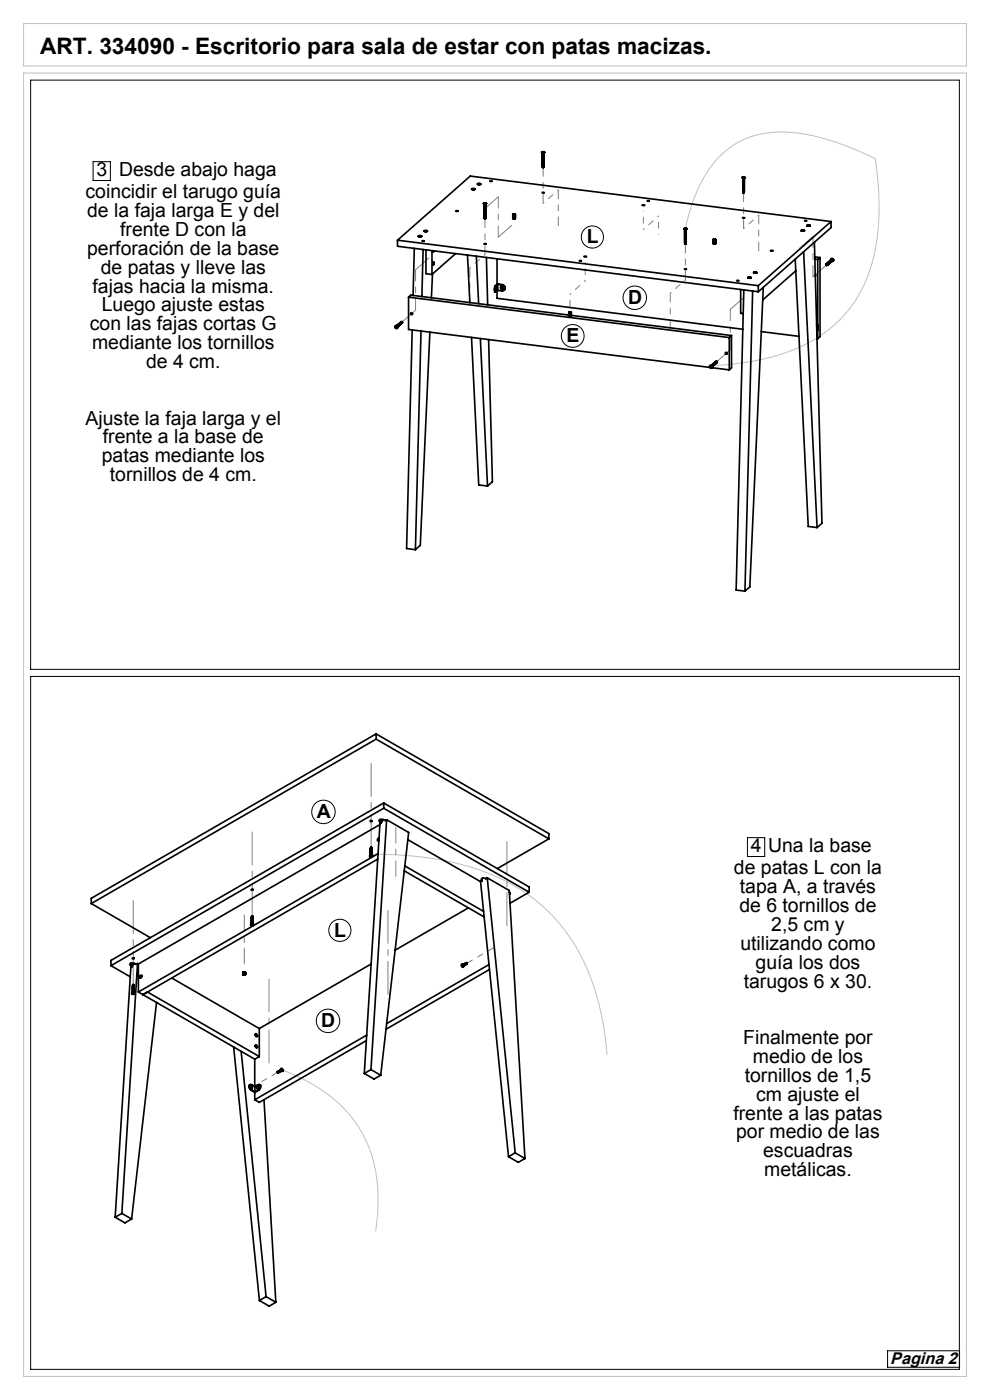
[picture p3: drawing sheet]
<svg xmlns="http://www.w3.org/2000/svg" width="210mm" height="297mm" viewBox="0 0 210 297" stroke-linecap="round" stroke-linejoin="round" font-family="sans-serif">
<path d="M5 15.5h200v276.5h-200zM5 5h200v9h-200zM145.4 48.6a31.8 31.8 0 0 1 6.8-15 18.1 18.1 0 0 1 15.6-5.5 50.1 50.1 0 0 1 17.9 5.6 51.8 51.8 0 0 1-1.1 23.4 27 27 0 0 1-17.3 17.5 54.1 54.1 0 0 1-16.4 3M78.8 181.2a62 62 0 0 1 28.4 5.7 37.4 37.4 0 0 1 19.2 23.9l1.5 6.2 .9 6.8M59.7 226.9a31.8 31.8 0 0 1 16.4 12.3 30.4 30.4 0 0 1 3.8 20.1l-.2 1.9" fill="none" stroke="#c0c0c0" stroke-width=".21"/>
<g fill="none" stroke="#000" stroke-width=".21">
<path d="M6.5 17h197v125h-197zM19.7 34.3h3.7v4h-3.7zM6.5 143.5h197v147h-197zM158.5 177.7h3.7v4h-3.7zM188.3 286.6h15.2v3.5h-15.2z"/>
<circle cx="125.7" cy="50.3" r="2.35"/>
<circle cx="121.5" cy="71.3" r="2.42"/>
<circle cx="134.7" cy="63.2" r="2.49"/>
<circle cx="68.6" cy="172.2" r="2.49"/>
<circle cx="72.1" cy="197.4" r="2.35"/>
<circle cx="69.6" cy="216.6" r="2.49"/>
</g>
<path d="M115.2 35.5v7.6M99.7 56.8v7.6M102.9 46.4v7.6M118.4 40.3v7.6M145.4 51.8v7.6M157.7 40.9v7.6M160.9 45.7v7.5M142.2 62.2v7.6" fill="none" stroke="#808080" stroke-width=".21" stroke-dasharray="15.2 1.3 1.3 1.3" stroke-dashoffset="13.4"/>
<path d="M102.9 54l-3.2 2.8M115.2 43.1l3.2-2.8M139.7 45.8l-3.2 2.9M145.4 59.4l-3.2 2.8M157.7 48.5l3.2-2.8M120.9 62.4l3.2-2.8" fill="none" stroke="#808080" stroke-width=".21" stroke-dasharray="15.2 1.3 1.3 1.3" stroke-dashoffset="15"/>
<path d="M88.1 57.2l2.9-2.5M105.7 41.8l-2.8 2.5M108.5 47.8l-2.8 2.5M172.5 50.2l-2.9 2.5M175.3 56.2l-2.8 2.5M85.3 68.3l2.8-2.5M152.1 76.7l2.8-2.5M154.9 65.6l2.8-2.5" fill="none" stroke="#808080" stroke-width=".21" stroke-dasharray="15.2 1.3 1.3 1.3"/>
<path d="M105.7 50.3v-8.5M172.5 58.7v-8.5M88.1 65.8v-8.6M154.9 74.2v-8.6" fill="none" stroke="#808080" stroke-width=".21" stroke-dasharray="15.2 1.3 1.3 1.3" stroke-dashoffset="12.9"/>
<path d="M124.1 59.6v-3.9M136.5 48.7v-3.9M139.7 49.7v-3.9M120.9 66.3v-3.9" fill="none" stroke="#808080" stroke-width=".21" stroke-dasharray="15.2 1.3 1.3 1.3" stroke-dashoffset="15.2"/>
<path d="M78.7 179.8v-17.9M53.5 194.3v-17.8M107.5 196.4v-17.8M28.3 208.9v-17.8M82.3 210.9v-17.8M57.1 225.5v-17.8" fill="none" stroke="#808080" stroke-width=".21" stroke-dasharray="15.2 1.3 1.3 1.3" stroke-dashoffset="8.2"/>
<path d="M99 204.3l5.7-3.2M58.9 227.5l-5.7 3.3" fill="none" stroke="#808080" stroke-width=".21" stroke-dasharray="15.2 1.3 1.3 1.3" stroke-dashoffset="13.9"/>
<path d="M84 185.9v-10.4M51.8 204.5v-10.4" fill="none" stroke="#808080" stroke-width=".21" stroke-dasharray="15.2 1.3 1.3 1.3" stroke-dashoffset="11.9"/>
<g fill="none" stroke="#000" stroke-width=".35">
<path d="M101.3 39l.4-.1 .3 .2-.5 .1zM101.3 39h.7l-.5 .2zM101.5 39v.1M101.7 39h.1h-.3M101.7 39h-.2M101.7 39v.1M103.9 38.4h.5zM114.9 32.3l.4-.1 .3 .1-.4 .1zM114.9 32.3l.3 .2 .4-.2M115 32.2l.2 .1M115 32.2v.1M115 32.5l.1 .1"/>
<path d="M115 34.8h.1M115 34.3h.1M115 33.7l.1 .1M115 35.5h.1M115 32.7h.1M115 34.2h.1M115.1 33.2v.1M115.1 33.9h.1M115.1 34.1h.1M115.1 33.4h.1M115.1 34.6h.1M115.1 32.9h.1"/>
<path d="M115.1 35.1h.1M115.1 32.6v.1M115.1 32.7v.1M115.1 32.9v.1M115.1 33.1v.1M115.1 33.3h.1M115.1 33.4v.1M115.1 33.6v.1M115.1 33.8v.1M115.1 33.9v.1M115.1 34.1v.1M115.1 34.3v.1"/>
<path d="M115.1 34.5h.1M115.1 34.6v.1M115.1 34.8v.1M115.1 35v.1M115.1 35.1v.1M115.1 35.3v.1M115.1 35.4h-.1M115.1 35.2v.1M115.1 34.9h-.1M115.1 34.5l-.1 .1M115.1 34.4h-.1M115.1 34.2h-.1"/>
<path d="M115.1 34l-.1 .1M115.1 33.9h-.1M115.1 33.7h-.1M115.1 33.5h-.1M115.1 33.2h-.1M115.1 33h-.1M115.1 32.7h-.1M115.1 35.5h.2zM115.1 32.6h.1M115.2 32.3v.1M115.2 32.6h-.1M115.3 32.2v.1"/>
<path d="M115.3 32.2l-.1 .1M115.3 32.3h-.1M115.3 32.3h.1M115.3 32.3h.1h-.2M115.3 34.9l-.2 .1M115.3 34.4l-.2 .1M115.3 32.7h-.2M115.3 33.9h-.2M115.3 33.4h-.2M115.3 33.7l-.2 .1M115.3 32.9h-.2M115.3 34.2l-.2 .1"/>
<path d="M115.3 34.9l.1 .2h-.3M115.3 34.4v.2h-.2M115.3 32.7l.1 .1h-.3M115.3 33.9v.2h-.2M115.3 33.6v.1h-.3M115.3 33.1l.1 .1h-.3M115.3 35.1h-.2M115.3 35.3v.1h-.2M115.3 32.5v.2h-.2M115.3 33.2l.1 .2-.3-.1M115.3 33.4l.1 .1-.3 .1M115.3 34.1l.1 .1-.4 .1"/>
<path d="M115.3 34.6l.1 .1h-.3M115.3 34.8l-.2 .1M115.3 33.4l-.2 .1M115.3 33.3h-.2M115.3 35.1l.1 .1-.4 .1M115.3 34.8l.1 .1-.3 .1M115.3 34.1l-.2 .1M115.3 34.6h-.2M115.3 32.9l.1 .1-.3 .1M115.3 33.7l.1 .2h-.4M115.3 32.6l-.2 .1M115.3 35.3h-.2"/>
<path d="M115.3 34.3l.1 .1-.3 .1M115.3 34.1h-.2M115.3 34.8h-.2M115.3 35.3l-.2 .1M115.3 35.1l-.2 .1M115.3 34.9l-.2 .2M115.3 34.6l-.2 .1M115.3 34.2l-.2 .2M115.3 33.9l-.2 .1M115.3 33.7l-.2 .2M115.3 33.6l-.2 .1M115.3 33l-.2 .2"/>
<path d="M115.3 32.9l-.2 .1M115.3 32.7l-.2 .1M115.3 32.5v.1M115.3 33.4h.1M115.3 34.1h.1M115.3 33l-.2 .1M115.3 33.6h-.2M157.4 37.6l.4-.1 .3 .2-.5 .1zM157.4 37.7l.3 .2 .4-.2M157.5 37.6l.2 .1M157.5 37.6h.1M157.6 39.9h.3z"/>
<path d="M157.6 37.9h.1M157.6 39.6h.1M157.6 39.1h.1M157.6 38.6h.1M157.6 38.4h.1M157.6 39.8h.1M157.6 38.9v.1M157.6 39.3h.1M157.6 39.4v.1M157.6 38.8h.1M157.6 40h.1M157.6 38.2v.1"/>
<path d="M157.6 38.9h.1M157.6 38.2h.1M157.6 37.9v.1M157.6 38.1v.1M157.6 38.3v.1M157.6 38.4v.1M157.6 38.6v.1M157.6 38.8v.1M157.6 39h.1M157.6 39.1v.1M157.6 39.3v.1M157.6 39.5v.1"/>
<path d="M157.6 39.6v.1M157.6 39.8v.1M157.6 40v.1M157.6 39.7v.1M157.6 39v.1M157.6 38.5v.1M157.6 38h.1M157.7 37.9h.1M157.7 37.9h-.1M157.8 37.7h-.1M157.8 37.6v.1M157.8 37.6l-.1 .1"/>
<path d="M157.8 37.7h.1M157.8 37.6l.2 .1zM157.8 39.8h-.2M157.8 38.1h-.2M157.8 39.3h-.2M157.8 38.7l-.2 .1M157.8 39.1h-.2M157.8 38.2l-.2 .1M157.8 39.6h-.2M157.8 39.3l.1 .1h-.3M157.8 37.9l.1 .1-.3 .1M157.8 38.9l.1 .1-.3 .1"/>
<path d="M157.8 38.4l.1 .1-.3 .1M157.8 38.1l.1 .1h-.3M157.8 39.4l.1 .2h-.3M157.8 38.6l.1 .1h-.3M157.8 38.8l.1 .1h-.3M157.8 40l.1 .1h-.3M157.8 38.8l-.2 .1M157.8 38.6l-.2 .1M157.8 39.5l-.2 .1M157.8 39.1l.1 .1h-.3M157.8 39.9l-.2 .1M157.8 37.9l-.2 .1"/>
<path d="M157.8 38.2l.1 .2h-.3M157.8 39.6l.1 .1-.3 .1M157.8 38.6h-.2M157.8 39.4l-.2 .1M157.8 39.9l-.2 .2M157.8 39.6l-.2 .1M157.8 39.3l-.2 .1M157.8 39.1l-.2 .1M157.8 38.9l-.2 .1M157.8 38.4l-.2 .1M157.8 38.2l-.2 .2M157.8 38.1l-.2 .1"/>
<path d="M157.8 37.9h.1M157.8 38.7v.1M157.8 39.4v.1M157.8 38.4h-.2M84.3 51v1.2l76.6 9.7M84.3 51l76.6 9.6M87.9 52.7l-.3 10M88.7 50.1l.4-.1 .3 .1-.3 .1zM88.7 50.1l.5-.1 .2 .1-.4 .1zM88.7 50.1v.1M89 50.1h.1M89.1 50.1h.1h-.2"/>
<path d="M89.1 50.1h-.1M89.1 50.1h.1M89.4 50.1v.1M89.5 51.1h.5zM89.8 52.9l-.3 10M89.9 49l.5-.1 .3 .1-.4 .1zM90 49l.4-.1 .3 .1-.4 .1zM90 49.1h.1M90.2 49v.1M90.4 53v5.1l1.2 .1M90.4 49v.1M90.4 49h.1h-.3"/>
<path d="M90.4 49h-.2M90.6 49.1h.1M91.6 53.2v5M91.7 58.1l-.2 5.1M91.8 53.2l.1 .3 .2-.3M91.9 53.2v.2M91.9 53.2v.2l.1-.2M91.9 55.9h.1M91.9 55.8h.1M92 55.7l-.1 .4zM92 55.5l.1 .4-.2 .3-.1-.3zM92 55.7l-.1 .2"/>
<path d="M92 55.9l-.1 .2M92 53.3l-.1 .1M92 56.1h-.1M92 55.7h-.1M92 55.9h-.1M92 55.9h.1M96.7 53.8l-5.1 4.4M96.7 44.7l.5 .1-.3 .1zM99.2 54.1l.5 10.1M100 40.1l.4-.1 .4 .1-.5 .1zM100.1 40.1h.7l-.5 .1zM100.3 40.1v.1"/>
<path d="M100.5 40.1h.1h-.3M100.5 40.1h-.2M100.5 40.1v.1M101 54.4l.5 10M102.5 43.2l.5 .2M102.5 43.1l.7 .1-.4 .1zM102.7 51.7h.4zM102.7 43.1l.1 .1M102.7 45l.3-.1zM102.7 43.7l.3-.1zM102.7 45.4h.1M102.7 44.9h.1"/>
<path d="M102.7 45.9h.1M102.7 43.9h.1M102.7 46.1h.1M102.7 43.7h.1M102.7 45.6h.1M102.7 44.2h.1M102.7 45.1h.1M102.7 44.7h.1M102.7 44.5l.1 .1M102.7 45.2l.1 .1M102.7 44l.1 .1M102.7 43.5h.1"/>
<path d="M102.7 45.7l.1 .1M102.7 46.3h.1M102.8 46.3v.2M102.8 43.4v.1M102.8 43.5v.1M102.8 43.7v.1M102.8 43.9v.1M102.8 44.1h.1M102.8 44.2v.1M102.8 44.4v.1M102.8 44.6v.1M102.8 44.7v.1"/>
<path d="M102.8 44.9v.1M102.8 45.1v.1M102.8 45.3h.1M102.8 45.4v.1M102.8 45.6v.1M102.8 45.8v.1M102.8 45.9v.1M102.8 46.1v.1M102.8 46.2h-.1M102.8 46l-.1 .1M102.8 45.5h-.1M102.8 45.3l-.1 .1"/>
<path d="M102.8 44.8l-.1 .1M102.8 44.7h-.1M102.8 44.5h-.1M102.8 44.3l-.1 .1M102.8 44h-.1M102.8 43.8h-.1M102.8 44.7l.3-.1-.4 .1M102.8 44l.2-.1-.3 .1M102.8 44.2h.2l-.2 .1M102.8 46.1l.3 .1h-.4M102.8 46.4v.1M102.8 43.2h.1"/>
<path d="M102.9 45.6l.1 .1h-.2M102.9 45.6h-.1M102.9 46.4l-.1 .1M102.9 43.1l-.1 .1M102.9 43.2h.2M102.9 43.2h.1M102.9 43.1v.1M102.9 45l-.1 .1M103 43.8l-.2 .1M103 44.5l-.2 .1M103 44.4h-.2M103 43.4l-.2 .1"/>
<path d="M103 44l-.2 .1M103 44.9h-.2M103 43.5h-.2M103 46.2l-.2 .1M103 45.1v.1h-.2M103 44.2v.1l-.2 .1M103 43.7v.1h-.3M103 45.4h-.2M103 44.7v.1l-.3 .1M103 45.7v.2h-.2M103 45.2v.2h-.3M103 44.4l-.2 .1"/>
<path d="M103 45.9v.2h-.3M103 45.7l-.2 .1M103 45.9l-.2 .1M103 44.4v.1h-.3M103 45.9h-.2M103 45.4v.1h-.3M103 45.2l-.2 .1M103 43.7l-.2 .1M103 43.7h-.2M103 44.7h-.2M103 46.2v.2h-.2zM103 46.1l-.2 .1"/>
<path d="M103 45.7l-.2 .2M103 45.6l-.2 .1M103 45.4l-.2 .1M103 45l-.2 .2M103 44.7l-.2 .1M103 43.7h.1M103 44.4h.1M103 45.9h.1M103.2 54.6l.2 10.1M103.2 43.2l-.2 .2M105.4 54.9v5.4M108.8 46.3h.5"/>
<path d="M108.8 45.5h.1M108.8 45.5v.8M108.8 45.4v1M108.8 45.4h.1M108.8 45.4v.1M108.9 45.4h.3zM108.9 45.5v.9M108.9 45.5h-.1M108.9 45.5h.1M108.9 45.5v.1M108.9 45.6h.1M108.9 45.6v.8"/>
<path d="M109 45.6h.1M109 45.6v.8M109.1 45.6h-.1M109.1 45.6v.8M109.1 45.6h.1M109.2 45.6h-.1M109.2 45.6h.1M109.2 45.5h.1M109.2 45.5v.9M109.2 45.4l.1 .1M109.3 45.4h.1M109.3 45.5h.1"/>
<path d="M109.3 45.4v.9M109.3 46.3h.1M115 40.8l.4 .1zM122.9 55.3h.4zM123.9 54.4h.5l-.3 .1zM136.2 43.5h.5l-.3 .1zM137.3 42.6h.4zM145 48.6l.6 .1M145.1 48.5h.7l-.5 .1zM145.2 57.1h.4zM145.2 50.8h.1M145.2 50.2l.1 .1"/>
<path d="M145.2 51.3h.1M145.2 49l.1 .1M145.2 49.6h.1M145.2 49.7h.1M145.2 50.4h.1M145.2 50.6h.1M145.2 49.4h.1M145.2 48.9h.1M145.2 51.1h.1M145.3 51.8h.1M145.3 48.8h.1M145.3 48.9v.1"/>
<path d="M145.3 49.1v.1M145.3 49.2v.1M145.3 49.4v.1M145.3 49.6v.1M145.3 49.8h.1M145.3 49.9v.1M145.3 50.1v.1M145.3 50.3v.1M145.3 50.4v.1M145.3 50.6v.1M145.3 50.8v.1M145.3 51h.1"/>
<path d="M145.3 51.1v.1M145.3 51.3v.1M145.3 51.5v.1M145.3 51.6v.2M145.3 51.6h-.1M145.3 51.4h-.1M145.3 51.2h-.1M145.3 51l-.1 .1M145.3 50.9h-.1M145.3 50.7h-.1M145.3 50.5l-.1 .1M145.3 50.4h-.1"/>
<path d="M145.3 50h-.1M145.3 49.8l-.1 .1M145.3 49.7h-.1M145.3 49.5h-.1M145.3 49.2h-.1M145.3 49h-.1M145.3 48.8h-.1M145.3 48.5h.1M145.3 48.6h.1M145.4 51.8h.1zM145.4 48.5h-.2M145.4 48.5l-.1 .1"/>
<path d="M145.4 48.5l.2 .1M145.4 48.5h.1M145.4 48.5v.1M145.5 50.9l-.2 .1M145.5 51.4l-.2 .1M145.5 49.2h-.2M145.5 49.9h-.2M145.5 48.8h-.2M145.5 49.7l-.2 .1M145.5 49.4h-.2M145.5 50.2l-.2 .1M145.5 48.9h-.2"/>
<path d="M145.5 51.6h-.2M145.5 51.4l.1 .2h-.3M145.5 50.9v.2h-.3M145.5 50.1v.1h-.2M145.5 50.7l-.2 .1M145.5 49.6l.1 .1-.3 .1M145.5 49l.1 .2h-.3M145.5 50.4v.2h-.3M145.5 49.2v.1h-.2M145.5 49.9l.1 .1-.3 .1M145.5 51.1v.1h-.3M145.5 50.6v.1l-.3 .1"/>
<path d="M145.5 51.3l.1 .1-.3 .1M145.5 49.7v.2h-.2M145.5 51.1l-.2 .1M145.5 49.8h-.2M145.5 49.4v.1h-.3M145.5 51.3l-.2 .1M145.5 51.3h-.2M145.5 50.8l.1 .1-.3 .1M145.5 51.6l.1 .1-.3 .1M145.5 50.4l-.2 .1M145.5 50.6h-.2M145.5 49.1l-.2 .1"/>
<path d="M145.5 50.2v.2h-.3M145.5 48.9v.1h-.3M145.5 50.4h-.2M145.5 51.1h-.2M145.5 51.6l-.2 .2M145.5 51.4l-.2 .2M145.5 50.7l-.2 .2M145.5 50.6l-.2 .1M145.5 50.2l-.2 .2M145.5 50.1l-.2 .1M145.5 49.9l-.2 .1M145.5 49.5l-.2 .2"/>
<path d="M145.5 49.4l-.2 .1M145.5 49.2l-.2 .1M145.5 48.9l-.2 .1M145.5 49v.1M145.5 49.7v.1M145.5 51.3h.1M145.5 49l-.2 .1M145.5 50.1h-.2M145.5 49.5l-.2 .1M145.5 48.7l-.3 .1M145.7 48.6l-.1 .1M151.3 51.7h.5"/>
<path d="M151.3 50.8h.1M151.3 50.8v.9M151.3 50.8v.1M151.3 50.9h.1M151.3 50.9v.8M151.4 50.9h.1M151.4 50.9h-.1M151.4 50.8h.4zM151.4 50.8h-.1M151.4 50.9v.8M151.4 50.9l.1 .8M151.5 50.9h.1"/>
<path d="M151.5 50.9v.8M151.5 50.9l.1 .8M151.6 50.9h.1M151.6 50.9v.8M151.7 50.9h-.1M151.7 50.9h.1M151.7 50.9v.8M151.8 50.9h.1M151.8 50.8h.1M151.8 50.9v.8M151.8 50.8v.9M151.8 51.7h.1"/>
<path d="M156.3 59.5h.4zM157.5 46.2h.5zM157.6 40.1v.1M157.6 40.6v.1M157.6 40.8h.1M157.6 40.3h.1M157.6 40.4v.1M157.6 40.5h.1M157.6 40.4h.1M157.6 40.2h.1M157.6 40.3v.1M157.6 40.5v.1"/>
<path d="M157.6 40.7v.1M157.6 40.6h.1M157.6 40.2v.1M157.6 40.2h.2M157.6 40.8l.2 .1zM157.8 40.3h-.2M157.8 40.3l.1 .1-.3 .1M157.8 40.6l.1 .2h-.3M157.8 40.5h-.2M157.8 40.2h-.2M157.8 40.5l.1 .1h-.3M157.8 40.1l.1 .2h-.3"/>
<path d="M157.8 40.6l-.2 .1M157.8 40.6l-.2 .2M157.8 40.5l-.2 .1M157.8 40.3l-.2 .1M158.6 58.9l.4-.1 .3 .1-.3 .1zM158.6 58.9l.5-.1 .2 .1-.3 .1zM158.9 58.9h.1M159 58.9h.1h-.2M159 58.9h-.1M159 58.9v.1M159.8 57.8l.5-.1 .3 .1-.5 .1zM159.9 57.8l.4-.1 .3 .1-.4 .2z"/>
<path d="M160.1 57.8v.1M160.3 57.8h.1h-.3M160.3 57.8h-.2M160.3 57.8v.1M163.4 53.2h.6l-.4 .1zM168.7 55l2.7 56.7 1.9 .2M168.8 57.4l-7 6.2M169.9 48.9l.4-.1 .4 .1-.5 .1zM170 48.9h.7l-.5 .2zM170.2 48.9v.1M170.4 48.9h.1h-.3M170.4 48.9h-.2"/>
<path d="M170.4 48.9v.1M170.5 53.4l2.8 58.5M170.7 46.8h.4zM171.2 47.8l.4-.1 .3 .2-.5 .1zM171.2 47.8l.7 .1-.5 .1zM171.4 47.8v.1M171.6 47.8h.1h-.3M171.6 47.8h-.2M171.6 47.8v.1M172.8 51.4l1.6 59.6-1.1 .9M172.8 54.5l1.1 .1M172.8 55l.7 .1"/>
<path d="M172.9 58.2v.4M173.5 55.1v16.8M173.9 54.6l-.4 .5M173.9 54.6v16.8l-.4 .5M175.2 56.2h-.1a.17 .17 0 0 1 .2-.2 .17 .17 0 0 1 .2 .1 .17 .17 0 0 1-.1 .2h-.1M175.2 56a.18 .18 0 0 1 .3 0 .18 .18 0 0 1 0 .3M175.2 56.2l.2 .1M175.3 56a.18 .18 0 0 1 .3 0 .18 .18 0 0 1 0 .2M175.4 55.9a.18 .18 0 0 1 .2 0 .18 .18 0 0 1 0 .3M175.4 56.3h.1M175.4 55.9a.18 .18 0 0 1 .3-.1 .18 .18 0 0 1 0 .3M175.5 55.8a.18 .18 0 0 1 .3 0 .18 .18 0 0 1 0 .2"/>
<path d="M175.6 55.8a.18 .18 0 0 1 .2-.1 .18 .18 0 0 1 0 .3M175.6 55.7a.18 .18 0 0 1 .3 0 .18 .18 0 0 1 0 .2M175.7 55.6a.18 .18 0 0 1 .3 0 .18 .18 0 0 1-.1 .3M175.8 55.6a.18 .18 0 0 1 .2 0 .18 .18 0 0 1 0 .2M175.8 55.5a.18 .18 0 0 1 .3 0 .18 .18 0 0 1 0 .3M175.9 55.5a.18 .18 0 0 1 .2-.1 .18 .18 0 0 1 0 .3M175.9 55.4a.18 .18 0 0 1 .3 0 .18 .18 0 0 1 0 .2M176 55.4a.18 .18 0 0 1 .3-.1 .18 .18 0 0 1 0 .3M176.1 55.3a.18 .18 0 0 1 .2 0 .18 .18 0 0 1 0 .2M176.1 55.2a.18 .18 0 0 1 .3 0 .18 .18 0 0 1 0 .3M176.2 55.2a.33 .33 0 0 1 .3-.4 .33 .33 0 0 1 .3 .4 .33 .33 0 0 1-.4 .3M176.2 55.2a.18 .18 0 0 1 .3 0 .18 .18 0 0 1 0 .2"/>
<path d="M176.3 55.1h.2v.1M176.3 47l-76.6-9.6-15.4 13.6M176.3 47l-15.4 13.6M176.3 47v1.3l-15.4 13.6M176.3 55.1a.18 .18 0 0 1 .3 0 .18 .18 0 0 1-.1 .3M176.5 55.2h.1M83.9 69.4h.1M84 69.3v-.1l.3 .2h-.2M84 69.3l-.1 .1M84.1 69.4l-.1 .2M84.1 69.6h.1M84.1 69.4h-.2"/>
<path d="M84.1 69.3h-.1M84.1 69.4h-.1M84.1 69.6h-.1M84.2 69.1a.18 .18 0 0 1 .2-.1 .18 .18 0 0 1 0 .3M84.2 69a.18 .18 0 0 1 .3 0 .18 .18 0 0 1 0 .2M84.3 69.4h-.2M84.3 69a.18 .18 0 0 1 .3-.1 .18 .18 0 0 1 0 .3M84.4 68.9a.18 .18 0 0 1 .2 0 .18 .18 0 0 1 0 .2M84.4 68.8a.18 .18 0 0 1 .3 0 .18 .18 0 0 1 0 .3M84.5 68.8a.18 .18 0 0 1 .3-.1 .18 .18 0 0 1 0 .3M84.6 68.7a.18 .18 0 0 1 .2 0 .18 .18 0 0 1 0 .3M84.6 68.7a.18 .18 0 0 1 .3-.1 .18 .18 0 0 1 0 .3"/>
<path d="M84.7 68.6a.18 .18 0 0 1 .3 0 .18 .18 0 0 1 0 .2M84.8 68.5a.18 .18 0 0 1 .2 0 .18 .18 0 0 1 0 .3M84.8 68.5a.18 .18 0 0 1 .3 0 .18 .18 0 0 1 0 .2M84.9 68.4a.18 .18 0 0 1 .3 0 .18 .18 0 0 1 0 .3M85 68.4a.18 .18 0 0 1 .2 0 .18 .18 0 0 1 0 .2M85 68.3a.18 .18 0 0 1 .3 0 .18 .18 0 0 1 0 .3M85.1 68.3a.18 .18 0 0 1 .3-.1 .18 .18 0 0 1-.1 .3M86.7 63l68 8.6M86.7 63l.4-.4 33.5 4.2M86.7 63v6.9l63.9 8M87.4 70l-1.2 46.4 1.9 .2M89.3 70.2l-1.2 46.4"/>
<path d="M91.2 70.5l-2 45.2-1.1 .9M100 71.6l1.5 31.3 1.9 .2M101.9 71.8l1.5 31.3M103.6 72l.9 30.2-1.1 .9M105.1 60.6l-.3 .7a.41 .41 0 0 0 .4 .6M105.1 60.6h.1M105.2 60.6l-.2 .7a.35 .35 0 0 0 .2 .6l.4-.3M105.2 61.1v.4zM105.4 61.7v1.6l52.2 6.6M105.6 60.3l-.4 .3M105.6 60.3v1.3M105.6 60.3l.9 .1"/>
<path d="M106.4 61l-.1 .1h.2M106.4 61v-.1l.3 .2h-.2M106.5 61.1l-.1 .2 .1-.2M106.5 60.9l-.1 .1M106.5 61.1v.2M106.5 60.4a.64 .64 0 0 1 .6 .7 .64 .64 0 0 1-.6 .6l-.9-.1M106.5 60.4a.69 .69 0 0 1 .6 .5 .69 .69 0 0 1-.2 .7M106.5 60.4l-1-.2-.4 .4M106.5 60.4h.1M106.5 61.1h.1M120.6 67.1h.6M120.7 66.3h.1"/>
<path d="M120.7 66.3v.8M120.7 66.2v1M120.7 66.3v.1M120.7 66.2l.4 .1zM120.7 66.2v.1M120.7 66.4h.1M120.7 66.4l.1 .8M120.8 66.4h.1M120.8 66.4v.8M120.8 66.4l.1 .8M120.9 66.4h.1M120.9 66.4v.8"/>
<path d="M121 66.4h.1M121 66.4l-.1 .8M121 66.4v.8M121.1 66.4h-.1M121.1 66.4v.8M121.1 66.4h.1M121.1 66.2l.1 .1M121.1 66.3h.1M121.1 66.3v.9M121.1 66.2v.1M121.2 66.3h.1M121.2 66.3h-.1"/>
<path d="M121.2 66.3v.9M121.2 66.9l34 4.3M150.7 77.8h.1M150.7 77.7v.1M150.7 77.8h-.1M150.8 77.7l-.2 .1M150.8 77.7l.1-.1 .2 .3M150.8 77.8h-.2M150.8 77.8v.2M150.8 77.7h.1M150.9 77.8l.2 .1M150.9 77.8l-.1 .2"/>
<path d="M150.9 78h-.1M150.9 77.5a.18 .18 0 0 1 .3-.1 .18 .18 0 0 1 0 .3M151 77.5a.18 .18 0 0 1 .2-.1 .18 .18 0 0 1 .1 .2M151.1 77.8h-.2M151.1 77.4a.18 .18 0 0 1 .2-.1 .18 .18 0 0 1 0 .3M151.1 78l3.6 .5M151.1 77.3a.18 .18 0 0 1 .3 0 .18 .18 0 0 1 0 .2M151.2 77.2a.18 .18 0 0 1 .3 0 .18 .18 0 0 1 0 .3M151.3 77.2a.18 .18 0 0 1 .2 0 .18 .18 0 0 1 0 .2M151.3 77.1a.18 .18 0 0 1 .3 0 .18 .18 0 0 1 0 .3M151.4 77.1a.18 .18 0 0 1 .3-.1 .18 .18 0 0 1-.1 .3M151.5 77a.18 .18 0 0 1 .2 0 .18 .18 0 0 1 0 .2"/>
<path d="M151.5 77a.18 .18 0 0 1 .3-.1 .18 .18 0 0 1 0 .3M151.6 76.9a.18 .18 0 0 1 .2 0 .18 .18 0 0 1 0 .2M151.6 76.8a.18 .18 0 0 1 .3 0 .18 .18 0 0 1 0 .3M151.7 76.8a.18 .18 0 0 1 .3 0 .18 .18 0 0 1 0 .2M151.8 76.7a.18 .18 0 0 1 .2 0 .18 .18 0 0 1 0 .3M151.8 76.7a.18 .18 0 0 1 .3-.1 .18 .18 0 0 1 0 .3M154.7 71.6v6.9M155.2 71.2l-.5 .4M155.2 71.2v6.8l-.5 .5M157.1 61.4v5.1h.6M157.8 61.5l-1.7 63.7 1.9 .2M159.7 61.7l-1.7 63.7"/>
<path d="M160.9 60.6v1.3M161.5 70.3l8 1.1M161.9 61l-2.8 63.5-1.1 .9M173.2 68.8h.2M173.3 71.8l.2 .1M173.4 68.8v1.3l-.1 .1M173.4 68.8l-.2 .2M79.8 155.7v1.1M79.8 156.8l-60.4 34.9M79.8 155.7l-60.4 34.9v1.1M79.8 156.8l36.6 21.2M79.8 155.7l36.6 21.1v1.2"/>
<path d="M78.5 174.1l.5 .1-.4 .1zM78.6 179.9h.3l-.2-.1-.1 .2M78.8 179.9l-.2 .1M78.8 179.8h-.2M78.8 179.8h.1M80.3 178.1v-.2v.4v-.2M80.3 178.1l-.2 .1 .2-.1M80.3 178.1v.1M80.3 178.1h.1M80.4 178.1l-.2 .1M80.4 178h.1M80.4 177.9l-.3 .3h.3"/>
<path d="M80.4 177.7l-.2 .1a.27 .27 0 0 0-.2 .3 .27 .27 0 0 0 .3 .3l.1-.1M80.6 174.3l.3 .2M80.6 174.9l-51.2 29.6M80.9 174.5l-.3 .2-3.3 53M81 174.1l-.4-.2v.4M81.4 173.9l-.5 .3v.3M81.4 170.3l30.8 17.9v1.1M81.4 171.5l30.8 17.8M81.4 170.3v1.2M81.4 171.5l-57.9 33.4M81.4 170.3l-57.9 33.4v1.2M82 173.9l-.3 .2-.4-.2a.5 .5 0 0 0-.5-.1 .5 .5 0 0 0-.3 .5h.1"/>
<path d="M82 173.9l-3.3 53M82 173.9l4.7 2.7-5.9 51.5M86.5 178.1l15.4 8.9M116.4 178l-10.9 6.3M19.4 191.7l12.5 7.2M53.2 196.1l.1-.1a.27 .27 0 0 1 .4 0 .27 .27 0 0 1 .1 .3l-.1 .1a.31 .31 0 0 1-.4 0 .31 .31 0 0 1-.1-.3zM53.3 188.7l.4 .1-.3 .1zM53.4 194.4h.3h-.3l-.1 .2M53.4 196.2v.1M53.4 194.6h.3l-.3-.1-.1 .2M53.4 194.7h.3h-.3l-.1 .2M53.4 194.9h.3l-.3-.1-.1 .2"/>
<path d="M53.4 195h.3h-.3l-.1 .2M53.4 195.2h.3l-.3-.1-.1 .2M53.4 195.3h.3h-.3l-.1 .2M53.4 195.5h.3l-.3-.1-.1 .2M53.4 195.6h.3h-.3l-.1 .2M53.4 195.8h.3l-.3-.1-.1 .2M53.4 196.1h-.1l.3 .2M53.5 195.9h.1M53.5 196.2l-.1 .1M53.5 196.1l-.1 .2M53.5 196.2l.1 .1M53.5 196.1v.1"/>
<path d="M53.6 196.1h.1h-.2M53.6 194.5h-.2M53.6 194.6l-.2 .1M53.6 194.8h-.2M53.6 194.9l-.2 .1M53.6 195.1h-.2M53.6 195.2l-.2 .1M53.6 195.4h-.2M53.6 195.5l-.2 .1M53.6 195.7h-.2M53.6 195.8l-.2 .1M53.6 194.4h-.2"/>
<path d="M53.6 195.9h.1M53.6 196h-.4M53.6 196l-.1-.2-.2 .2M53.6 196.2v.1M53.6 196h.2M78.4 181.5l.2-.1a.27 .27 0 0 1 .3 0 .27 .27 0 0 1 .1 .4h-.1a.31 .31 0 0 1-.3 0 .31 .31 0 0 1-.2-.3zM78.6 181.7h.1M78.6 180h.3l-.2-.1-.1 .2M78.6 180.2l.3-.1h-.2l-.1 .2M78.6 180.3h.3l-.2-.1-.1 .2M78.6 180.5l.3-.1h-.2l-.1 .2M78.6 180.6h.3l-.2-.1-.1 .2"/>
<path d="M78.6 180.8l.3-.1h-.2l-.1 .2M78.6 180.9h.3l-.2-.1-.1 .2M78.6 181.1l.3-.1h-.2l-.1 .2M78.6 181.2h.3l-.2-.1-.1 .2M78.7 181.5h-.2l.4 .2M78.7 181.4h.1M78.7 181.6l-.1 .1M78.7 181.7h-.1M78.7 181.7h.2M78.7 181.6v.1M78.8 181.5h.1l-.2 .1M78.8 180.1h-.2"/>
<path d="M78.8 180.2l-.2 .1M78.8 180.3l-.2 .1M78.8 180.5l-.2 .1M78.8 180.7h-.2M78.8 180.8l-.2 .1M78.8 181h-.2M78.8 181.1h-.2M78.8 181.3h-.2M78.8 180.3v.1M78.8 181.1h.1M78.8 181.4h.1M78.9 181.4l-.4 .1"/>
<path d="M78.9 181.4l-.2-.1-.2 .1M78.9 181.4l.1 .1M78.9 181.7h.1M80.1 182.3l-49.8 28.7 1-.6 23.7 13.7M80.2 181.1l-50.8 29.3M85.7 184.7l17 9.8M85.9 183.7l16.7 9.6M99.4 192.6l-15.6 9M101.9 187l6 58.4M102.2 186.8h.1M102.3 186.8l-.4 .2M102.3 186.4l-.1 .4"/>
<path d="M102.5 186.3l-.3 .2 .1 .3M103.4 186.2l-.4 .2a.5 .5 0 0 0-.6-.1 .5 .5 0 0 0-.3 .5h.1M103.4 186.2l4.6 2.7 3.4 56.9M103.4 186.2l5.9 58.4M108 189.3h.1M108.1 189.3l.1 .2-.1 .3M112.2 189.3l-4 2.3M23.5 204.9l4.1 2.3M27.7 204.8l.4 .2M28 210.6h.1a.27 .27 0 0 1 .4-.1 .27 .27 0 0 1 0 .4 .31 .31 0 0 1-.4 .1 .31 .31 0 0 1-.1-.4zM28.1 203.3h.4l-.3 .1zM28.1 205l-.3 .2-3.4 53"/>
<path d="M28.1 209h.3l-.2-.1-.1 .2M28.1 210.8v.1M28.2 209.2l.2-.1h-.2l-.1 .2M28.2 209.3h.2l-.2-.1-.1 .2M28.2 209.5l.2-.1h-.2l-.1 .2M28.2 209.6h.2l-.2-.1-.1 .2M28.2 209.8l.2-.1h-.2l-.1 .2M28.2 209.9h.2l-.2-.1-.1 .2M28.2 210.1l.2-.1h-.2l-.1 .2M28.2 210.2h.2l-.2-.1-.1 .2M28.2 210.4l.2-.1h-.2l-.1 .2M28.2 204.6l-.5-.2v.4"/>
<path d="M28.2 210.7h-.1l.3 .2M28.2 210.5h.2M28.3 210.7l-.2 .2M28.3 210.8l-.2 .1M28.3 210.8l.1 .1M28.3 210.7v.1M28.3 210.7h.2h-.2M28.4 209.1h-.2M28.4 209.2h-.2M28.4 209.4h-.2M28.4 209.5h-.2M28.4 209.7h-.2"/>
<path d="M28.4 209.8h-.2M28.4 210h-.2M28.4 210.1h-.2M28.4 210.3h-.2M28.4 210.4h-.2M28.4 208.9h-.2M28.4 210.5l-.4 .1M28.4 210.5l-.1-.1-.2 .2M28.4 210.5l.1 .1M28.4 210.8v.1M28.6 204.4l-.5 .3v.3M29.2 204.4l-.3 .2-.4-.2a.5 .5 0 0 0-.6-.1 .5 .5 0 0 0-.3 .5h.1"/>
<path d="M29.2 204.4l-3.4 53M29.2 204.4l.2 .1M29.4 210.4l24.6 14.3M29.4 204.5v5.9M29.8 206.9a.2 .2 0 0 1 .3 0 .2 .2 0 0 1-.1 .3 .24 .24 0 0 1-.2 .3 .24 .24 0 0 1-.2-.2zM29.8 207.2l-.1 .1h.1M29.8 207.2l.1-.2-.1 .4v-.1M29.8 207.3h.1M29.8 207.2h.1M30 207.1h-.1h.1M30 207.1l-.3 .2M30 207.1h.1"/>
<path d="M33.2 212.7l-5.3 45.9M36.4 207.5l18.6 10.7M51.5 206.7h.1M51.6 206.3v.4M51.6 206.7h.1M51.6 206.6h.1M51.6 206.7v.1M51.6 206.8h.1M51.6 206.2v.5M51.7 206.8h.1M51.7 206.6h-.1M51.7 206.6h.1"/>
<path d="M51.7 206.2l-.1 .4M51.7 206.5v.1M51.7 206.2v.4M51.7 206.5h.1M51.8 206.5h-.1M51.8 206.2l-.1 .3M51.8 206.8h.1M51.8 206.5h.1M51.8 206.2v.3M51.8 206.2l.1 .3M51.9 206.5h.1M51.9 206.8h-.1"/>
<path d="M51.9 206.8h.1M51.9 206.2v.3M51.9 206.5v.1M51.9 206.6h.1M51.9 206.2l.1 .4M52 206.6h.1M52 206.8h.1M52 206.2v.4M52 206.2h-.2l-.3 .2M52 206.2l.1 .2M52.1 206.6h.1M52.1 206.7l-.1 .1"/>
<path d="M52.1 206.7v.1M52.1 206.6h-.1M52.1 206.3v.5M52.1 206.8h-.1M52.1 206.6v.1M52.1 206.7h.1M54.2 219.3l.3 .1a.27 .27 0 0 1 .1 .3 .27 .27 0 0 1-.2 .2l-.3-.3zM54.2 219.4l.3 .1v.3l-.3-.1zM54.3 219.6l-.1-.1 .3 .2-.1-.1M54.4 219.6l-.1-.2 .1 .4-.1-.1M54.4 219.6h-.1M55 218.2v5.9"/>
<path d="M77.8 219.6l-23.8 13.7M78.7 204.5l-23.7 13.7M98.2 204.7l-.1-.1a.27 .27 0 0 0-.2 .4 .27 .27 0 0 0 .4 0l-.2-.2 .1-.1M98.2 204.7h.1M98.4 204.8l-.3-.1 .2 .2h.1M98.4 204.6l.1 .1M98.5 204.6l.1 .1M98.5 204.5v.1M98.5 204.8h-.2v-.2l.1 .2M98.6 204.5l.1 .1M98.7 204.7h-.2l-.1-.2 .2 .2M98.7 204.4l.2 .1"/>
<path d="M98.8 204.4h-.1M98.8 204.6l-.2 .1-.1-.3 .2 .2M98.8 204.3l.3 .1M98.9 204.3h-.2l.2 .2 .2-.1M98.9 204.3h.1M98.9 204.3h-.1M98.9 204.6h-.2l-.1-.3 .2 .3M99 204.3h-.1M99 204.3h.1M99 204.2v.1M99 204.2l-.1 .1M103.7 204.6l-21.7 12.6"/>
<path d="M103.8 205.7l-21.9 12.6M49.6 222.1l5.4 53.8M51.2 223l5.2 52.1M53.1 230.1a.71 .71 0 0 0 .2 1.2M53.2 230.5l.2 .4M53.3 231.3l.8 .5 .8-.5M53.4 231.2l-.1 .1M53.4 231.2l.7 .4M54 224.7v5.8M54 231.7v1.6M54.1 230.5l.6-.4a.39 .39 0 0 1 .6 .2 .39 .39 0 0 1-.2 .5l-.4 .4M54.1 230.5l-.7-.4a.39 .39 0 0 0-.5 .2 .39 .39 0 0 0 .1 .5l.4 .4"/>
<path d="M54.1 230.5v1.1M54.2 221.7l.3 .1a.27 .27 0 0 1 .1 .3 .27 .27 0 0 1-.2 .2l-.3-.3zM54.2 221.8l.3 .1v.3l-.3-.1zM54.3 222l-.1-.1 .3 .2-.1-.1M54.4 222l-.1-.2 .1 .4-.1-.1M54.4 222h-.1M54.7 230.4a.2 .2 0 0 1 .3 0 .2 .2 0 0 1 0 .3 .24 .24 0 0 1-.2 .3 .24 .24 0 0 1-.3-.2zM54.7 230.7l-.1 .1 .2-.1M54.7 230.7l.1-.2-.1 .4 .1-.1M54.7 230.7h.1M54.7 231.2l-.6 .4M54.7 231.2l.2 .1"/>
<path d="M54.8 230.6l.1-.1zM54.9 230.6l-.1 .1M55 224.1l-1 .6M55.1 230.1a.71 .71 0 0 1-.2 1.2M56 233.3l2.5 43M58.9 227.4h-.1M59 227.5l-.2-.1 .1 .2h.2M59 227.3l.1 .2M59.2 227.2l.1 .2M59.2 227.5h-.2l-.1-.2 .2 .2M59.3 227.2l.1 .1M59.3 227.4h-.2l-.1-.2 .2 .2"/>
<path d="M59.4 227.1l.1 .1M59.5 227.3l-.2 .1-.1-.3 .1 .3M59.5 227h-.1l.1 .2h.2M59.5 227h.1M59.6 227l.1 .2M59.6 226.9l-.1 .1M59.6 226.8v.2M59.6 227h.1M59.6 227.3h-.2l-.1-.2 .2 .2M59.6 226.7h.3a.27 .27 0 0 1 .2 .3 .27 .27 0 0 1-.3 .3l-.2-.3zM59.7 227.2h.1M59.7 226.8l.1 .1z"/>
<path d="M59.7 226.9l.3 .1M59.7 227.2l.1 .1M59.9 226.9l.1 .1M59.9 226.8v.4l-.1-.1M59.9 226.8v.1M59.9 226.9l-.1 .1M59.9 226.8h-.1M59.9 227.1h.1M60 227l-.1 .1M77.3 227.7l2 1.2 1.5-.8M77.7 220.8l-22.7 13.1-1-.6M78.7 226.9l-1.4 .8"/>
<path d="M78.7 226.9l2.1 1.2M24.4 258.2l2.1 1.2 1.4-.8M25.8 257.4l2.1 1.2M25.8 257.4l-1.4 .8M107.9 245.4l2 1.2 1.5-.8M109.3 244.6l2.1 1.2M109.3 244.6l-1.4 .8M55 275.9l2.1 1.2 1.4-.8M56.4 275.1l-1.4 .8M56.4 275.1l2.1 1.2"/>
<circle cx="102.9" cy="44.1" r=".1"/>
<circle cx="175.3" cy="56.2" r=".09"/>
<circle cx="84.1" cy="69.4" r=".34"/>
<circle cx="87.3" cy="66.5" r=".21"/>
<circle cx="106.5" cy="61.1" r=".34"/>
<circle cx="106.5" cy="61.1" r=".21"/>
<circle cx="150.8" cy="77.8" r=".34"/>
<circle cx="154.1" cy="74.9" r=".21"/>
<circle cx="29.9" cy="207.2" r=".2"/>
<circle cx="51.9" cy="206.7" r=".16"/>
<circle cx="99" cy="204.3" r=".08"/>
<circle cx="53.4" cy="230.6" r=".2"/>
<circle cx="54.7" cy="230.7" r=".2"/>
</g>
<text font-size="4.8" x="8.5" y="11.5">ART. 334090 - Escritorio para sala de estar con patas macizas.</text>
<g font-size="4.1">
<text x="20.4" y="37.4">3</text>
<text x="25.2" y="37.4">Desde abajo haga</text>
<text x="18.1" y="42.1">coincidir el tarugo guía</text>
<text x="18.5" y="46.1">de la faja larga E y del</text>
<text x="25.5" y="50.1">frente D con la</text>
<text x="124.5" y="51.6">L</text>
<text x="18.5" y="54.1">perforación de la base</text>
<text x="21.4" y="58.1">de patas y lleve las</text>
<text x="19.6" y="62.1">fajas hacia la misma.</text>
<text x="133.2" y="64.5">D</text>
<text x="19.1" y="70.1">con las fajas cortas G</text>
<text x="21.6" y="66.1">Luego ajuste estas</text>
<text x="19.5" y="74.1">mediante los tornillos</text>
<text x="120.1" y="72.7">E</text>
<text x="31" y="78.1">de 4 cm.</text>
<text x="18.1" y="90.1">Ajuste la faja larga y el</text>
<text x="21.8" y="94.1">frente a la base de</text>
<text x="21.6" y="98.1">patas mediante los</text>
<text x="23.3" y="102.1">tornillos de 4 cm.</text>
<text x="67.2" y="173.6">A</text>
<text x="155.7" y="185.5">de patas L con la</text>
<text x="159.2" y="180.8">4</text>
<text x="162.9" y="180.8">Una la base</text>
<text x="157" y="189.5">tapa A, a través</text>
<text x="156.8" y="193.5">de 6 tornillos de</text>
<text x="163.6" y="197.5">2,5 cm y</text>
<text x="70.9" y="198.7">L</text>
<text x="157.1" y="201.5">utilizando como</text>
<text x="157.8" y="209.5">tarugos 6 x 30.</text>
<text x="160.3" y="205.5">guía los dos</text>
<text x="68.2" y="218">D</text>
<text x="157.6" y="221.5">Finalmente por</text>
<text x="159.7" y="225.5">medio de los</text>
<text x="158" y="229.5">tornillos de 1,5</text>
<text x="160.4" y="233.5">cm ajuste el</text>
<text x="155.6" y="237.5">frente a las patas</text>
<text x="156.2" y="241.5">por medio de las</text>
<text x="161.9" y="245.5">escuadras</text>
<text x="162.1" y="249.5">metálicas.</text>
</g>
<text font-size="3.6" x="188.8" y="289.3">Pagina 2</text>
</svg>
